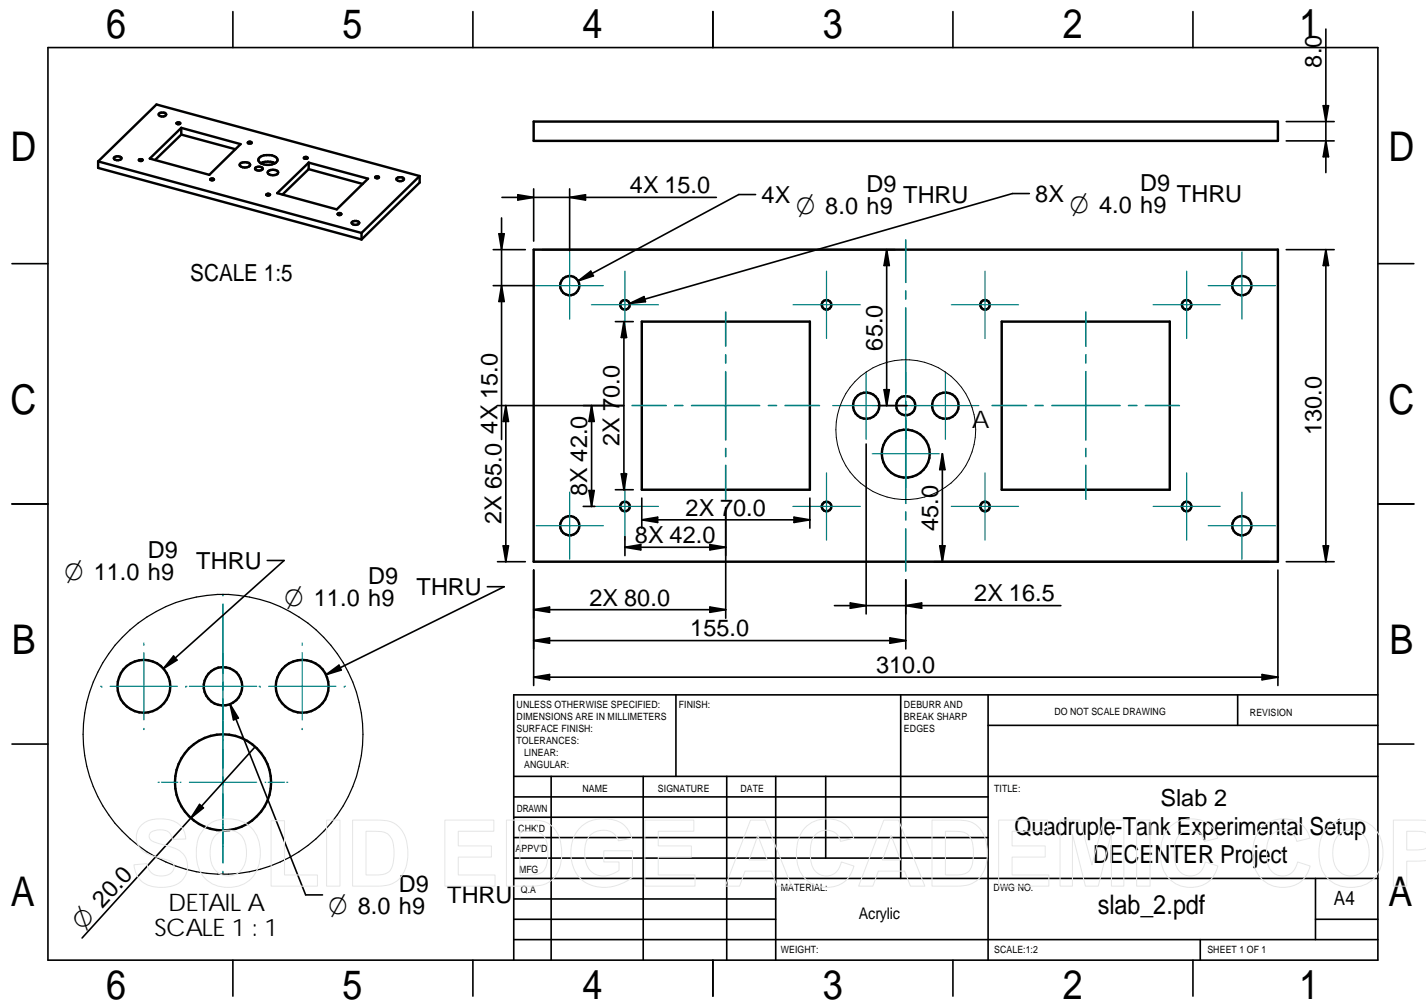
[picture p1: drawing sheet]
<svg xmlns="http://www.w3.org/2000/svg" width="297mm" height="210mm" viewBox="0 0 297 210" stroke-linecap="round" stroke-linejoin="round" font-family="sans-serif">
<g fill="none" stroke="#000" stroke-width=".34">
<path d="M10 9.9h277v190h-277zM48.5 2.4v7.5M98.5 2.4v7.5M148.5 2.4v7.5M198.5 2.4v7.5M248.5 2.4v7.5M276.2 6.1v29.8M111.2 39.3v10.9M118.7 39.3v12.9M267.9 29.3h10M267.9 25.3h10M275.6 22h1.1l-.5 3.3z"/>
<path d="M276.2 29.3l.5 3.3h-1.1zM2.5 54.9h7.5M102.7 52h6.7M102.7 59.5h8.7M103.9 48.7h1.1l-.5 3.3zM104.5 45.4v46.1M104.5 59.5l.5 3.3h-1.1zM104.6 41.1h44.6M107.9 40.6l3.3 .5-3.3 .6zM112.9 52h73.5M118.7 41.1l3.3-.5v1.1zM120.4 58.5l2.7-2 .5 .9z"/>
<path d="M157.4 40.5h-3.5l-33.5 18M184.7 52v32.5M184.7 52l.5 3.3h-1.1zM214.4 40.3h-3.5l-79.8 22.9M267.9 52h10M276.2 52v65M276.2 52l.5 3.3h-1.1zM287 54.9h7.5M128.2 67h3.7M130 67v35M130 67l.5 3.3h-1.1zM131.1 63.2l3.1-1.4 .2 1z"/>
<path d="M103.6 84.5h26.3M105.4 84.5v32.5M105.4 84.5l.5 3.3h-1.1zM123.2 84.5v21M123.2 84.5l.6 3.3h-1.1zM129.4 98.7h1.1l-.5 3.3zM180.4 92.5v35.3M182.9 84.5h6M184.1 81.2h1.1l-.5 3.3zM196.3 94.5l.5 3.3h-1.1zM196.3 94.5v22.5M2.5 104.9h7.5"/>
<path d="M55.7 116.7h3.5l-25.2 22.5M103.6 117h5.8M104.8 113.7h1.1l-.5 3.3zM111.2 118.7v24M121.5 105.5h2.4M122.7 102.2h1.1l-.6 3.3zM128.2 102h3.7M130.2 111.7v4M130.2 114h21M130.2 114l3.3-.6v1.1zM133.7 103.7v6.3M133.7 108.2h35"/>
<path d="M133.7 108.2l3.3-.5v1.1zM147.9 113.4l3.3 .6-3.3 .5zM151.2 105.7v23M165.4 107.7l3.3 .5-3.3 .6zM168.7 103.7v6.3M194.6 117h69.8M195.7 113.7h1.1l-.5 3.3zM266.2 118.7v24M267.9 117h10M275.6 113.7h1.1l-.5 3.3zM287 104.9h7.5M36.1 136.6l.8 .9-2.9 1.7z"/>
<path d="M101.5 122.2h3.5l-37.1 18.3M111.2 127h40M111.2 133.4h77.5M111.2 127l3.3-.6v1.1zM111.2 133.4l3.3-.6v1.1zM147.9 126.4l3.3 .6-3.3 .5zM173.8 126.1h47.2M177.1 125.6l3.3 .5-3.3 .6zM185.4 132.8l3.3 .6-3.3 .5zM188.7 126.1l3.3-.5v1.1zM188.7 120.7v14.4M2.5 154.9h7.5"/>
<path d="M47.9 146.6l1.8 2.9-1.1 .4zM47.9 146.6l15.8 39.8h3.5M53.2 155.5l-13.5 14.8M67.9 140.5l2.7-2 .5 1zM111.2 141h155M111.2 141l3.3-.5v1.1zM140.8 144.7v17M187.6 144.7v38.2M205.8 144.7v55.2M205.8 151h81.2M257.8 144.7v6.3M262.9 140.5l3.3 .5-3.3 .6z"/>
<path d="M287 144.7h-180v55.2M287 154.9h7.5M39.7 170.3l-22.6 25M41.6 167.5l.8 .7-2.7 2.1zM107 161.7h180M107 178.7h98.8M107 174.4h98.8M107 170.2h98.8M107 165.9h98.8M114.8 161.7v38.2M134 161.7v38.2M151.4 161.7v38.2"/>
<path d="M161.6 161.7v38.2M172 161.7v17M48.5 199.9v7.5M98.5 199.9v7.5M107 195.7h180M107 191.4h54.6M107 187.2h54.6M107 182.9h180M148.5 199.9v7.5M198.5 199.9v7.5M248.5 199.9v7.5M250 195.7v4.2"/>
<path d="M274 182.9v12.8M274 191.4h13"/>
</g>
<g fill="none" stroke="#000" stroke-width=".51">
<path d="M20.4 33.6v1.4l54.9 14.9M20.4 33.6l54.9 14.9M20.4 33.6l12.2-11.8 54.8 14.9M23.8 32.8l.5-.2a.62 .62 0 0 1 .9 .5l-.5 .3a.62 .62 0 0 1-.9-.6zM29 33.2l.5-.1 .2 .2a.46 .46 0 0 1-.8 0zM31.2 33l6.6-6.4 12.3 3.4-6.5 6.4zM33.1 23.7l.6-.2a.74 .74 0 0 1 .9 .3 .91 .91 0 0 1-1.5 0zM36.7 25.7l.3-.2 .5 .2a.46 .46 0 0 1-.8 0zM37.8 28l11.2 3.1M37.8 28l-5.5 5.3M37.8 26.6v1.4M43.9 37.3a.48 .48 0 0 1 .7 .1l-.5 .1-.3-.1z"/>
<path d="M50 34.1a1.69 1.69 0 0 1 2 0l.1 .2a1.38 1.38 0 0 1-2.2 0zM51.7 29.6a.48 .48 0 0 1 .7 .1v.1l-.5 .1-.2-.1zM53.2 34.9l.6-.2a.62 .62 0 0 1 .8 .6l-.5 .2a.62 .62 0 0 1-.9-.6zM54.1 32.7a3.1 3.1 0 0 1 3.6 .3 .79 .79 0 0 1-.6 1.1 2.91 2.91 0 0 1-3.2-.5v-.6zM55.8 35.7a1.5 1.5 0 0 1 2.2 .2 1.32 1.32 0 0 1-2.3 0zM57.3 34l-1-.3a3.4 3.4 0 0 0-2 .3M63.4 32.8a.48 .48 0 0 1 .7 .1l-.5 .2-.2-.1zM64.3 35.2l11.3 3.1M64.3 35.2l-5.5 5.3M64.3 33.9v1.3M78.2 36.8l.5-.1 .2 .2a.46 .46 0 0 1-.8 0zM82.6 37.1l.6-.2a.74 .74 0 0 1 1 .4 .91 .91 0 0 1-1.6 0z"/>
<path d="M87.4 36.7v1.3l-12.1 11.9M87.4 36.7l-12.1 11.8M111.2 25.3h155v4h-155zM55.5 40.4a.5 .5 0 0 1 .8 .2l-.6 .1-.2-.1zM57.7 40.2l6.6-6.3 12.4 3.3-6.6 6.4zM70.4 44.5a.5 .5 0 0 1 .7 .1 .47 .47 0 0 1-.8 0zM73.3 46.2l.6-.2a.85 .85 0 0 1 .9 .4 .96 .96 0 0 1-1.6 0zM75.3 48.5v1.4M111.2 52h155v65h-155zM133.7 67h35v35h-35zM208.7 67h35v35h-35z"/>
<circle cx="118.7" cy="59.5" r="2.01"/>
<circle cx="258.7" cy="59.5" r="2"/>
<circle cx="130.2" cy="63.5" r="1"/>
<circle cx="172.2" cy="63.5" r="1.01"/>
<circle cx="205.2" cy="63.5" r="1"/>
<circle cx="247.2" cy="63.5" r="1"/>
<circle cx="180.4" cy="84.5" r="2.75"/>
<circle cx="188.7" cy="94.5" r="5"/>
<circle cx="188.7" cy="84.5" r="1.99"/>
<circle cx="196.9" cy="84.5" r="2.76"/>
<circle cx="118.7" cy="109.5" r="2.01"/>
<circle cx="130.2" cy="105.5" r="1.01"/>
<circle cx="172.2" cy="105.5" r="1"/>
<circle cx="205.2" cy="105.5" r="1"/>
<circle cx="247.2" cy="105.5" r="1.01"/>
<circle cx="258.7" cy="109.5" r="2"/>
<circle cx="30" cy="142.9" r="5.5"/>
<circle cx="46.5" cy="142.9" r="4"/>
<circle cx="62.9" cy="142.9" r="5.5"/>
<circle cx="46.5" cy="162.9" r="10"/>
</g>
<g fill="none" stroke="#008080" stroke-width=".34">
<path d="M188.7 50v8.8M151.2 65v7.1M151.2 73.9v1.7M151.2 77.4v14.2M188.7 60.6v1.7M188.7 64.1v17.7M226.2 65v7.1M226.2 73.9v1.7M226.2 77.4v14.2M131.7 84.5h7.1M140.5 84.5h1.7M144.1 84.5h14.1"/>
<path d="M151.2 93.4v1.7M151.2 96.9v7.1M160.1 84.5h1.7M163.5 84.5h7.2M188.7 83.6v1.7M188.7 87.1v17.7M206.7 84.5h7.1M215.6 84.5h1.7M219.1 84.5h14.2M226.2 93.4v1.7M226.2 96.9v7.1M235.1 84.5h1.7"/>
<path d="M238.6 84.5h7.1M188.7 106.6v1.7M188.7 110.1v8.9M46.4 123.8v.2M46.4 125.8v14.5M46.4 142v1.8M46.4 145.5v14.5M46.4 161.8v1.6M46.4 165.3v14.4M46.4 181.5v.5"/>
</g>
<g fill="none" stroke="#008080" stroke-width=".25">
<path d="M111.7 59.5h14M118.7 52.5v14M130.2 56.5v14M172.2 56.5v14M205.2 56.5v14M247.2 56.5v14M251.7 59.5h14M258.7 52.5v14M123.2 63.5h14M165.2 63.5h14M180.4 77.5v14M188.7 77.5v24"/>
<path d="M196.9 77.5v14M198.2 63.5h14M240.2 63.5h14M130.2 98.5v14M172.2 98.5v14M173.4 84.5h30.5M181.7 94.5h14M205.2 98.5v14M247.2 98.5v14M111.7 109.5h14M118.7 102.5v14M123.2 105.5h14"/>
<path d="M165.2 105.5h14M198.2 105.5h14M240.2 105.5h14M251.7 109.5h14M258.7 102.5v14M30 134.2h.1M30 133.9v.1M30 135.9v14M46.4 135.9v14M62.9 134.2h.1M62.9 133.9v.1M62.9 135.9v14"/>
<path d="M21 142.9h.1M21.2 142.9h.1M22.9 142.9h14.1M30 151.7h.1M30 151.8v.1M38.7 142.9h.1M38.9 142.9h.1M39.5 142.9h14M46.4 150.1v3.4M46.4 154v.2M46.4 155.9v14M54 142.9h.1"/>
<path d="M54.2 142.9h.1M56 142.9h14M62.9 151.7h.1M62.9 151.8v.1M71.7 142.9h.1M71.9 142.9h.1M32.9 162.9h.3M33.7 162.9h3.3M37.5 162.9h.2M39.5 162.9h14M46.4 171.7v.1M46.4 172.3v3.4"/>
<path d="M46.4 176.2v.2M55.2 162.9h.2M55.8 162.9h3.5M59.7 162.9h.2"/>
</g>
<circle cx="188.7" cy="89.5" r="14.6" fill="none" stroke="#000" stroke-width=".21"/>
<circle cx="46.5" cy="152.9" r="29.1" fill="none" stroke="#000" stroke-width=".25"/>
<g fill="#000">
<path d="M276.2 29.3l.5 3.3h-1.1zM275.6 22h1.1l-.5 3.3zM103.9 48.7h1.1l-.5 3.3zM107.9 40.6l3.3 .5-3.3 .6zM118.7 41.1l3.3-.5v1.1zM120.4 58.5l2.7-2 .5 .9zM184.7 52l.5 3.3h-1.1zM276.2 52l.5 3.3h-1.1zM104.5 59.5l.5 3.3h-1.1zM130 67l.5 3.3h-1.1zM131.1 63.2l3.1-1.4 .2 1zM105.4 84.5l.5 3.3h-1.1z"/>
<path d="M123.2 84.5l.6 3.3h-1.1zM129.4 98.7h1.1l-.5 3.3zM184.1 81.2h1.1l-.5 3.3zM196.3 94.5l.5 3.3h-1.1zM104.8 113.7h1.1l-.5 3.3zM122.7 102.2h1.1l-.6 3.3zM130.2 114l3.3-.6v1.1zM133.7 108.2l3.3-.5v1.1zM147.9 113.4l3.3 .6-3.3 .5zM165.4 107.7l3.3 .5-3.3 .6zM195.7 113.7h1.1l-.5 3.3zM275.6 113.7h1.1l-.5 3.3z"/>
<path d="M36.1 136.6l.8 .9-2.9 1.7zM67.9 140.5l2.7-2 .5 1zM111.2 127l3.3-.6v1.1zM111.2 133.4l3.3-.6v1.1zM147.9 126.4l3.3 .6-3.3 .5zM177.1 125.6l3.3 .5-3.3 .6zM185.4 132.8l3.3 .6-3.3 .5zM188.7 126.1l3.3-.5v1.1zM47.9 146.6l1.8 2.9-1.1 .4zM111.2 141l3.3-.5v1.1zM262.9 140.5l3.3 .5-3.3 .6zM41.6 167.5l.8 .7-2.7 2.1z"/>
</g>
<g fill="none" stroke="#e6e6e6" stroke-width=".21">
<path d="M29.5 171.7a6.9 6.9 0 0 1 7.8 0 4 4 0 0 1 1.4 3l-2.8 .1a2.15 2.15 0 0 0-2.5-2 1.89 1.89 0 0 0-2.3 1.4 1.64 1.64 0 0 0 1.5 1.3l.7 .2a8.8 8.8 0 0 1 5 2.3 4.3 4.3 0 0 1-3.6 6.7 6.1 6.1 0 0 1-5.9-1.9l-.7-1.5-.2-1.2 2.7-.3a2.91 2.91 0 0 0 3.9 2.5 1.68 1.68 0 0 0 1.6-1 1.68 1.68 0 0 0-.3-1.8l-1.4-.5a9.9 9.9 0 0 1-5.2-2.3 3.6 3.6 0 0 1 .3-5zM43.1 172a7.2 7.2 0 0 1 9.7 .9 8.5 8.5 0 0 1-.4 10 7 7 0 0 1-10.5-1 9.3 9.3 0 0 1 0-8.5zM44.8 174.1a3.8 3.8 0 0 1 4.2-.9 3.8 3.8 0 0 1 2.3 3.6 5.2 5.2 0 0 1-1.8 5.1 3.7 3.7 0 0 1-5.7-3.5l.1-2.2a4.1 4.1 0 0 1 .9-2.1zM56.5 170.9h2.8v11.3h6.8v2.3h-9.6zM68 170.8h2.8v13.7h-2.8zM73.4 170.8h5.1a5.3 5.3 0 0 1 5.6 2.7 9.1 9.1 0 0 1-1 9.6 6 6 0 0 1-4.4 1.4h-5.3zM76.2 173.1a8.5 8.5 0 0 1 4.5 .5 4.6 4.6 0 0 1 1.4 4 4.8 4.8 0 0 1-1.3 4.1l-1.5 .5h-3.1zM92.7 170.8h10.2v2.3h-7.4v3h6.9v2.4h-6.9v3.7h7.6v2.3h-10.4zM105.5 170.8h5a5.3 5.3 0 0 1 5.6 2.7 9.1 9.1 0 0 1-1 9.6 6 6 0 0 1-4.4 1.4h-5.2zM108.3 173.1a8.5 8.5 0 0 1 4.5 .5 4.6 4.6 0 0 1 1.3 4 4.8 4.8 0 0 1-1.2 4.1l-1.6 .5h-3zM120.9 172.3a7.4 7.4 0 0 1 9.2-.3l1.1 1.4 .4 1.2-2.8 .5a3.2 3.2 0 0 0-4.2-2.1 3.9 3.9 0 0 0-2.8 4.5 4.4 4.4 0 0 0 2.8 4.8 5.2 5.2 0 0 0 4.3-1.1v-1.7h-3.1v-2.3h5.9v5.4a8.5 8.5 0 0 1-10.6 .6 8.1 8.1 0 0 1-.2-10.9zM134.3 170.8h10.2v2.3h-7.4v3h6.9v2.4h-6.9v3.7h7.7v2.3h-10.5z"/>
<path d="M156.3 170.8h3.1l5.5 13.7h-3l-1.2-3.1h-5.5l-1.2 3.1h-2.9zM157.9 174l1.9 5.1h-3.8zM167.6 172.4a6.5 6.5 0 0 1 9.1-.1l.5 .8 .6 1.4-2.7 .7a3.1 3.1 0 0 0-3.1-2.3 3.1 3.1 0 0 0-3 2.5 8.1 8.1 0 0 0 .7 5.9 3.1 3.1 0 0 0 3.4 1 3.1 3.1 0 0 0 2.2-2.8l2.6 .8a6 6 0 0 1-4.7 4.5 6 6 0 0 1-6-2.4 8.9 8.9 0 0 1 .4-10zM184.1 170.8h3.1l5.5 13.7h-3l-1.3-3.1h-5.4l-1.2 3.1h-2.9zM185.6 174l2 5.1h-3.8zM194.1 170.8h5.1a5.3 5.3 0 0 1 5.6 2.7 9.1 9.1 0 0 1-1.1 9.6 6 6 0 0 1-4.4 1.4h-5.2zM196.9 173.1a8.5 8.5 0 0 1 4.5 .5 4.6 4.6 0 0 1 1.4 4 4.8 4.8 0 0 1-1.3 4.1l-1.5 .5h-3.1zM208 170.8h10.2v2.3h-7.4v3h6.9v2.4h-6.9v3.7h7.7v2.3h-10.5zM220.8 170.8h4.2l2.5 9.3 2.4-9.3h4.2v13.7h-2.6v-10.8l-2.7 10.8h-2.7l-2.7-10.8v10.8h-2.6zM236.8 170.8h2.8v13.7h-2.8zM243.5 172.4a6.5 6.5 0 0 1 9-.1l.5 .8 .7 1.4-2.8 .7a3.1 3.1 0 0 0-3.1-2.3 3.1 3.1 0 0 0-3 2.5 8.1 8.1 0 0 0 .7 5.9 3.1 3.1 0 0 0 3.4 1 3.1 3.1 0 0 0 2.2-2.8l2.6 .8a6 6 0 0 1-4.7 4.5 6 6 0 0 1-6-2.4 8.9 8.9 0 0 1 .5-10zM262.7 172.4a6.5 6.5 0 0 1 9-.1l.6 .8 .6 1.4-2.8 .7a3.1 3.1 0 0 0-3.1-2.3 3.1 3.1 0 0 0-3 2.5 8.1 8.1 0 0 0 .7 5.9 3.1 3.1 0 0 0 3.4 1 3.1 3.1 0 0 0 2.2-2.8l2.6 .8a6 6 0 0 1-4.7 4.5 6 6 0 0 1-5.9-2.4 8.9 8.9 0 0 1 .4-10z"/>
<path d="M277 172a7.2 7.2 0 0 1 9.6 .9 8.5 8.5 0 0 1-.3 10 7 7 0 0 1-10.6-1 9.3 9.3 0 0 1 .1-8.5zM278.6 174.1a3.8 3.8 0 0 1 4.3-.9 3.8 3.8 0 0 1 2.3 3.6 5.2 5.2 0 0 1-1.9 5.1 3.7 3.7 0 0 1-5.7-3.5l.1-2.2a4.1 4.1 0 0 1 .9-2.1zM297.1 170.8h-6.9v13.7h2.8v-5.2l4.1-.1M297.1 173.5a4.5 4.5 0 0 0-2.8-.4h-1.3v3.9l3.1-.1 1-.3"/>
</g>
<g font-size="8.5">
<text x="22.1" y="8">6</text>
<text x="71.4" y="8">5</text>
<text x="121.4" y="8">4</text>
<text x="171.4" y="8">3</text>
<text x="221.4" y="8">2</text>
<text x="270.6" y="8">1</text>
<text x="2.2" y="33.6">D</text>
<text x="289.2" y="33.6">D</text>
<text x="2.2" y="86.1">C</text>
<text x="289.2" y="86.1">C</text>
<text x="2.5" y="136.1">B</text>
<text x="289.4" y="136.1">B</text>
<text x="2.2" y="188.6">A</text>
<text x="289.3" y="188.6">A</text>
<text x="22.1" y="208">6</text>
<text x="71.4" y="208">5</text>
<text x="121.4" y="208">4</text>
<text x="171.4" y="208">3</text>
<text x="221.4" y="208">2</text>
<text x="270.6" y="208">1</text>
</g>
<text font-size="5.6" x="228.7" y="190.2">slab_2.pdf</text>
<g font-size="5.4">
<text x="165.8" y="44.5">O 8.0 h9</text>
<text x="222.8" y="44.3">O 4.0 h9</text>
<text x="13.4" y="120.7">O 11.0 h9</text>
<text x="59.3" y="126.2">O 11.0 h9</text>
<text x="68.4" y="190.4">O 8.0 h9</text>
<text x="17.3" y="193.8" transform="rotate(-48 17.3 193.8)">O 20.0</text>
</g>
<g font-size="5.2">
<text x="211.3" y="173.8">Quadruple-Tank Experimental Setup</text>
<text x="227.7" y="179.6">DECENTER Project</text>
</g>
<g font-size="5">
<text x="202.4" y="89.2">A</text>
<text x="35" y="189.7">DETAIL A</text>
<text x="32.2" y="194.9">SCALE 1 : 1</text>
</g>
<g font-size="4.9">
<text x="275.3" y="14.1" transform="rotate(-90 275.3 14.1)">8.0</text>
<text x="131.2" y="40.2">4X 15.0</text>
<text x="180.5" y="40">D9</text>
<text x="237.5" y="39.8">D9</text>
<text x="158.6" y="42.2">4X</text>
<text x="188.1" y="42.2">THRU</text>
<text x="215.6" y="42">8X</text>
<text x="245.1" y="42">THRU</text>
<text x="39.6" y="58.5">SCALE 1:5</text>
<text x="183.8" y="73" transform="rotate(-90 183.8 73)">65.0</text>
<text x="103.6" y="90.3" transform="rotate(-90 103.6 90.3)">4X 15.0</text>
<text x="129.1" y="92.9" transform="rotate(-90 129.1 92.9)">2X 70.0</text>
<text x="275.3" y="90.6" transform="rotate(-90 275.3 90.6)">130.0</text>
<text x="122.3" y="103.4" transform="rotate(-90 122.3 103.4)">8X 42.0</text>
<text x="142.8" y="107.4">2X 70.0</text>
<text x="104.5" y="109.1" transform="rotate(-90 104.5 109.1)">2X 65.0</text>
<text x="132.2" y="113.1">8X 42.0</text>
<text x="195.4" y="110.5" transform="rotate(-90 195.4 110.5)">45.0</text>
<text x="30.8" y="116.2">D9</text>
<text x="40.9" y="118.5">THRU</text>
<text x="76.7" y="121.7">D9</text>
<text x="86.7" y="124">THRU</text>
<text x="202.9" y="125.2">2X 16.5</text>
<text x="122.8" y="126.1">2X 80.0</text>
<text x="143.8" y="132.5">155.0</text>
<text x="182.5" y="140.1">310.0</text>
<text x="241.7" y="167.9">Slab 2</text>
<text x="83.1" y="185.8">D9</text>
<text x="93.1" y="188.1">THRU</text>
</g>
<text font-size="4.1" x="277.9" y="188.5">A4</text>
<text font-size="3.3" x="178.9" y="191.5">Acrylic</text>
<g font-size="2.1">
<text x="107.6" y="147.5">UNLESS OTHERWISE SPECIFIED:</text>
<text x="141.4" y="147.5">FINISH:</text>
<text x="188.3" y="147.4">DEBURR AND</text>
<text x="188.3" y="149.9">BREAK SHARP</text>
<text x="219.6" y="148.9">DO NOT SCALE DRAWING</text>
<text x="260.3" y="149.1">REVISION</text>
<text x="107.6" y="150">DIMENSIONS ARE IN MILLIMETERS</text>
<text x="107.6" y="152.5">SURFACE FINISH:</text>
<text x="107.6" y="155">TOLERANCES:</text>
<text x="188.3" y="152.4">EDGES</text>
<text x="109.2" y="157.5">LINEAR:</text>
<text x="109.2" y="160">ANGULAR:</text>
<text x="121.3" y="164.9">NAME</text>
<text x="137" y="164.9">SIGNATURE</text>
<text x="154.2" y="164.9">DATE</text>
<text x="207.1" y="164.9">TITLE:</text>
<text x="107.7" y="169.1">DRAWN</text>
<text x="107.9" y="173.3">CHK'D</text>
<text x="107.4" y="177.4">APPV'D</text>
<text x="108.1" y="181.7">MFG</text>
<text x="108.5" y="185.9">Q.A</text>
<text x="162.6" y="185.5">MATERIAL:</text>
<text x="207" y="185.5">DWG NO.</text>
<text x="162.6" y="198.5">WEIGHT:</text>
<text x="207.1" y="198.5">SCALE:1:2</text>
<text x="251.5" y="198.5">SHEET 1 OF 1</text>
</g>
</svg>
